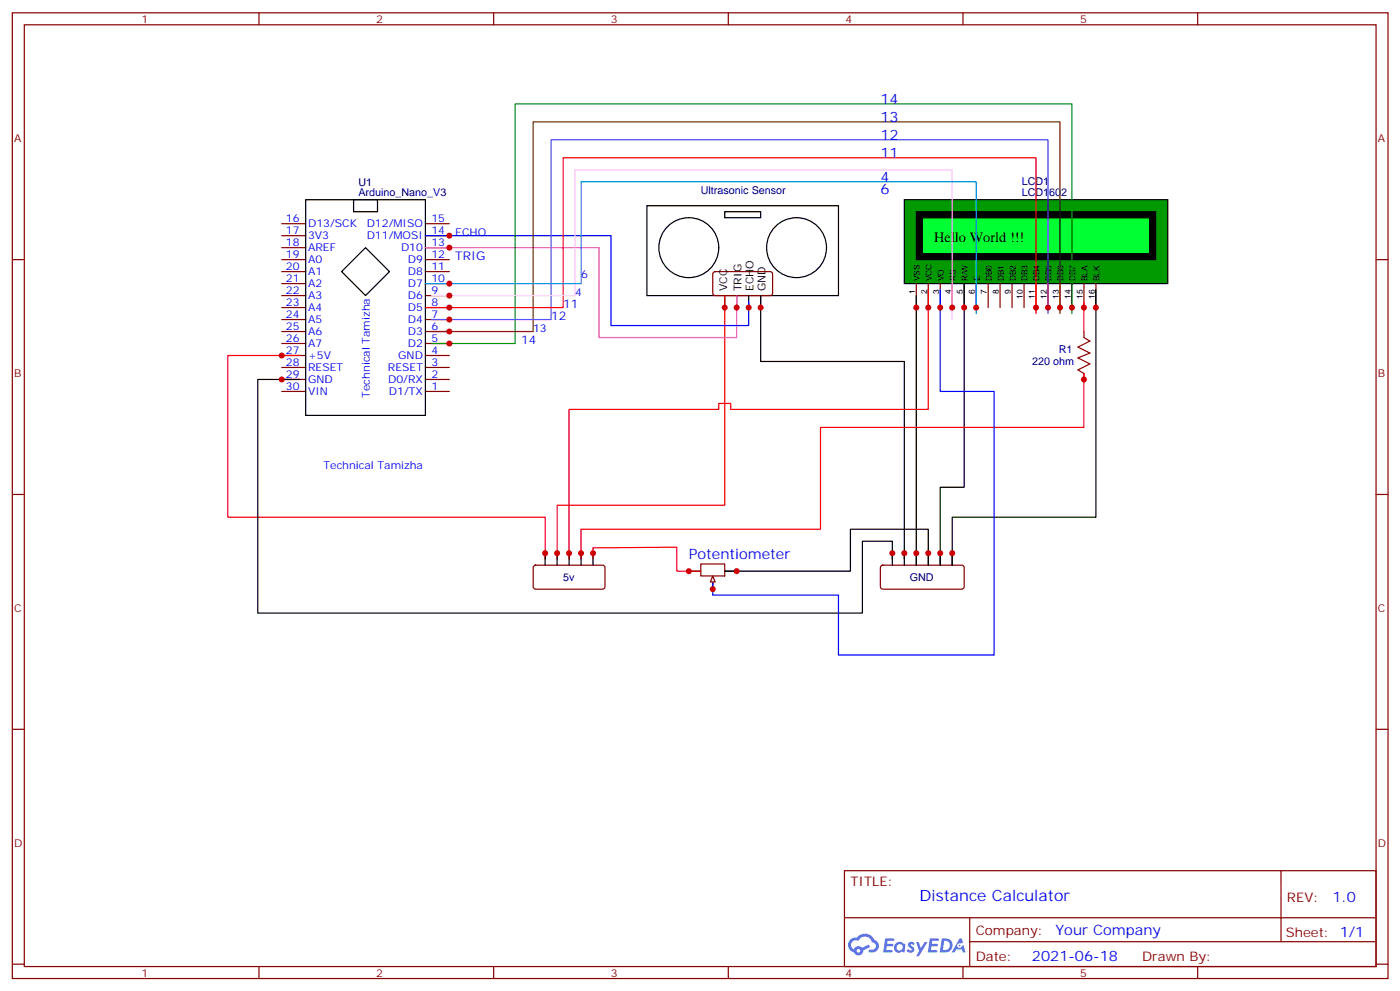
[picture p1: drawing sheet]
<svg xmlns="http://www.w3.org/2000/svg" width="413mm" height="292mm" viewBox="0 0 413 292" stroke-linecap="round" stroke-linejoin="round" font-family="sans-serif">
<g fill="none" stroke="#870000" stroke-width=".35">
<path d="M3.6 3.8h405.4v284.3h-405.4zM7.2 7.3h398.2v277.3h-398.2zM76.3 3.8v3.5M145.5 3.8v3.5M214.6 3.8v3.5M283.7 3.8v3.5M352.9 3.8v3.5M3.6 76.4h3.6M405.4 76.4h3.6M3.6 145.6h3.6M405.4 145.6h3.6M3.6 214.7h3.6"/>
<path d="M405.4 214.7h3.6M248.8 256.4h156.6v28.2h-156.6zM377.4 256.4v20.9M248.8 270.2h156.5M285.7 277.3h119.6M285.7 270.2v14.1M3.6 283.9h3.6M76.3 284.6v3.5M145.5 284.6v3.5M214.6 284.6v3.5M283.7 284.6v3.5M352.9 284.6v3.5"/>
<path d="M405.4 283.9h3.6"/>
</g>
<g fill="#5487ff">
<path d="M267.8 277.5a1.22 1.22 0 0 1 1.7 .3l-.4 .6a.47 .47 0 0 0-.3-.4 .47 .47 0 0 0-.5 .2l.2 .2a1.14 1.14 0 0 1 .7 1.7 1.14 1.14 0 0 1-1.9 0l-.2-.2 .5-.5 .7 .4a.29 .29 0 0 0 .4-.2 .29 .29 0 0 0-.3-.4 1.04 1.04 0 0 1-.6-1.7z"/>
<path d="M260.8 276.3h2.4l.3 .2-.1 .5h-1.9l-.1 .9h1.5l.4 .4-.4 .3h-1.6l-.2 1.1 1.8 .1 .1 .3-.1 .3h-2.7z"/>
<path d="M274 276.3h2.3l.3 .2-.1 .5h-1.8l-.1 .9h1.5l.3 .4-.4 .3h-1.6l-.1 1.1 1.7 .1 .2 .3-.2 .3h-2.6z"/>
<path d="M282.7 276.3h.7l.3 1.2-.6 .4a.69 .69 0 0 0-1 .2 .69 .69 0 0 0 .5 1 .69 .69 0 0 0 .8-.6l.5-.3 .6 2.2h-.8l-.2-.8h-1.8l-.5 .8h-.8z"/>
<path d="M269.9 277.4h.8l.6 1.8 1.1-1.8h.9l-2.6 4.2h-.8l.9-1.6z"/>
<path d="M277.5 276.3l-.6 4.1h1.3a2.11 2.11 0 0 0 2.5-2.1 2.11 2.11 0 0 0-2.5-2zM278.2 277a1.39 1.39 0 0 1 1.7 1.4 1.39 1.39 0 0 1-1.8 1.3h-.3z"/>
<path d="M263.8 277.9a1.54 1.54 0 0 0-.1 2.2 1.54 1.54 0 0 0 2.2 .1l.6 .2 .3-2.3-.2-.2h-.4a1.49 1.49 0 0 0-2.4 0zM264.1 278.9a.94 .94 0 0 1 1.8 0 .94 .94 0 0 1-1.8 0z"/>
<path d="M250.5 276.7a2.18 2.18 0 0 0 1.1 3.7 1.44 1.44 0 0 0 1.6 .9 1.44 1.44 0 0 0 1.2-1.5l2-1-.5-.7-1.9 .9a1.47 1.47 0 0 0-2.4 .5 1.39 1.39 0 0 1-.7-2 1.39 1.39 0 0 1 2-.4 2.12 2.12 0 0 1 2.2-1.3 2.12 2.12 0 0 1 1.9 1.7 1.14 1.14 0 0 1 1.1 1.4 1.14 1.14 0 0 1-1.7 .7 .43 .43 0 0 0-.5 .4 .43 .43 0 0 0 .4 .5 1.98 1.98 0 0 0 2.5-1.3 1.98 1.98 0 0 0-1.2-2.5 3.1 3.1 0 0 0-5.3-.7l-.9 .1zM252.4 280a.55 .55 0 0 1 1.1 0 .55 .55 0 0 1-1.1 0z"/>
<circle cx="282.7" cy="278.4" r=".26"/>
</g>
<g fill="none" stroke="#870000" stroke-width=".35">
<path d="M83 80h7.1M83 76.4h7.1M83 72.9h7.1M83 69.4h7.1M83 65.9h7.1M125.3 80h7.1M125.3 76.4h7.1M125.3 72.9h7.1M125.3 69.4h7.1M125.3 65.9h7.1M83 97.6h7.1M83 94.1h7.1"/>
<path d="M83 90.6h7.1M83 87h7.1M83 83.5h7.1M125.3 97.6h7.1M125.3 94.1h7.1M125.3 90.6h7.1M125.3 87h7.1M125.3 83.5h7.1M210.2 80.2l.5-.2h16.5l.4 .7v5.9l-.7 .4h-16.5l-.4-.7v-5.6zM83 115.3h7.1M83 111.7h7.1M83 108.2h7.1"/>
<path d="M83 104.7h7.1M83 101.1h7.1M125.3 115.3h7.1M125.3 111.7h7.1M125.3 108.2h7.1M125.3 104.7h7.1M125.3 101.1h7.1M259.6 166.6l.5-.2 23.6 .1 .4 .6-.1 5.9-.6 .5-23.6-.1-.4-.6v-5.7z"/>
</g>
<g fill="none" stroke="#000" stroke-width=".35">
<path d="M90.1 58.8h35.2v63.5h-35.2zM104.2 58.8h7v3.5h-7zM100.6 80l7.1-7.1 7.1 7.1-7.1 7zM190.6 60.6h56.5v26.4h-56.5zM213.5 62.3h10.6v1.8h-10.6zM213.5 87v3.6M217.1 87v3.6M220.6 87v3.6M224.1 90.6v-3.6v19.4h42.4v58.2M88.3 111.7h-12.3v68.8h178.1v-21.2h8.8v5.3M262.9 162.9v3.5M266.5 162.9v3.5"/>
<path d="M270 162.9v3.5M273.5 162.9v3.5M277 162.9v3.5M280.6 162.9v3.5"/>
<circle cx="203" cy="72.9" r="8.8"/>
<circle cx="234.7" cy="72.9" r="8.8"/>
</g>
<path d="M213.5 87v61.8h-49.4v15.8M88.3 104.7h-21.2v47.6h93.5v12.3" fill="none" stroke="#f00" stroke-width=".35"/>
<path d="M266.5 58.8h77.6v24.7h-77.6z" fill="#090" stroke="#000" stroke-width=".35"/>
<g fill="none" stroke="#870000" stroke-width=".35">
<path d="M270 83.5v7.1M273.5 83.5v7.1M277 83.5v7.1M280.6 83.5v7.1M284.1 83.5v7.1M287.6 83.5v7.1M291.1 83.5v7.1M294.7 83.5v7.1M298.2 83.5v7.1M301.7 83.5v7.1M305.3 83.5v7.1M308.8 83.5v7.1"/>
<path d="M312.3 83.5v7.1M315.8 83.5v7.1M319.4 83.5v7.1M322.9 83.5v7.1"/>
</g>
<path d="M270 62.3h70.5v14.1h-70.5z" fill="#000" stroke="#000" stroke-width=".35"/>
<path d="M271.7 64.1h67.1v10.6h-67.1z" fill="none" stroke="#000" stroke-width=".35"/>
<path d="M271.7 64.1h67.1v10.6h-67.1z" fill="#0f3" stroke="#000" stroke-width=".35"/>
<path d="M270 87v79.4M284.1 83.5v60h-7.1v22.9M322.9 85.3v67h-42.3v14.1M203 168.2h3.5M210 169.9v3.6M213.5 168.2h3.6" fill="none" stroke="#000" stroke-width=".35"/>
<path d="M125.3 72.9h51.2v26.5h40.6v-12.4" fill="none" stroke="#f0f" stroke-width=".35"/>
<path d="M125.3 69.4h54.7v26.4h40.6v-7" fill="none" stroke="#00f" stroke-width=".35"/>
<path d="M125.3 90.6h40.6v-44.1h139.4v45.8M273.5 85.3v35.2h-58.2v-1.7h-3.5v1.7h-44.1v44.1M319.4 88.8v8.8M319.4 110v15.8h-77.6v30h-70.6v8.8" fill="none" stroke="#f00" stroke-width=".35"/>
<path d="M319.4 99.4l1.7 1-3.5 1.8 3.5 1.8-3.5 1.4 3.5 1.7-3.5 1.8 1.8 1.1" fill="none" stroke="#a10000" stroke-width=".35"/>
<path d="M319.4 97.6v1.8M319.4 110v1.7M206.5 166.1h7v3.5h-7zM210 170.3v1.7" fill="none" stroke="#870000" stroke-width=".35"/>
<path d="M315.8 92.3v-61.7h-164v70.5h-24.7" fill="none" stroke="#008700" stroke-width=".35"/>
<path d="M312.3 92.3v-56.4h-155.2v61.7h-30" fill="none" stroke="#630" stroke-width=".35"/>
<path d="M308.8 92.3v-51.1h-146.4v52.9h-35.3" fill="none" stroke="#90f" stroke-width=".35"/>
<path d="M210 169.6l.7 1.7h-1.4z" fill="#f0f0f0" stroke="#870000" stroke-width=".35"/>
<path d="M160.6 162.9v3.5M164.1 162.9v3.5M167.7 162.9v3.5M171.2 162.9v3.5M174.7 162.9v3.5M273.5 166.4v-10.6h-22.9v12.4h-37.1" fill="none" stroke="#000" stroke-width=".35"/>
<path d="M174.7 164.6v-3.3l24.7-.2v7.1h7.1" fill="none" stroke="#f00" stroke-width=".35"/>
<path d="M157.3 166.6l.5-.2 20 .1 .5 .6-.1 5.9-.6 .5-20.1-.1-.4-.6v-5.7z" fill="none" stroke="#870000" stroke-width=".35"/>
<path d="M277 85.3v30h15.9v77.6h-45.8v-17.7h-37.1v-3.5" fill="none" stroke="#00f" stroke-width=".35"/>
<path d="M127.1 87h42.3v-37h111.2v44.1" fill="none" stroke="#f9f" stroke-width=".35"/>
<path d="M125.3 83.5h45.9v-30h116.4v38.8" fill="none" stroke="#09f" stroke-width=".35"/>
<g fill="#c00">
<circle cx="83" cy="104.7" r=".88"/>
<circle cx="213.5" cy="90.6" r=".88"/>
<circle cx="224.1" cy="90.6" r=".88"/>
<circle cx="266.5" cy="162.9" r=".88"/>
<circle cx="262.9" cy="162.9" r=".88"/>
<circle cx="83" cy="111.7" r=".88"/>
<circle cx="270" cy="162.9" r=".88"/>
<circle cx="270" cy="90.6" r=".88"/>
<circle cx="280.6" cy="162.9" r=".88"/>
<circle cx="322.9" cy="90.6" r=".88"/>
<circle cx="277" cy="162.9" r=".88"/>
<circle cx="284.1" cy="90.6" r=".88"/>
<circle cx="217.1" cy="90.6" r=".88"/>
<circle cx="220.6" cy="90.6" r=".88"/>
<circle cx="132.4" cy="72.9" r=".88"/>
<circle cx="273.5" cy="90.6" r=".88"/>
<circle cx="319.4" cy="111.7" r=".88"/>
<circle cx="319.4" cy="90.6" r=".88"/>
<circle cx="132.4" cy="101.1" r=".88"/>
<circle cx="315.8" cy="90.6" r=".88"/>
<circle cx="132.4" cy="97.6" r=".88"/>
<circle cx="312.3" cy="90.6" r=".88"/>
<circle cx="132.4" cy="94.1" r=".88"/>
<circle cx="308.8" cy="90.6" r=".88"/>
<circle cx="132.4" cy="90.6" r=".88"/>
<circle cx="305.3" cy="90.6" r=".88"/>
<circle cx="132.4" cy="69.4" r=".88"/>
<circle cx="273.5" cy="162.9" r=".88"/>
<circle cx="217.1" cy="168.2" r=".88"/>
<circle cx="203" cy="168.2" r=".88"/>
<circle cx="277" cy="90.6" r=".88"/>
<circle cx="210" cy="173.5" r=".88"/>
<circle cx="160.6" cy="162.9" r=".88"/>
<circle cx="164.1" cy="162.9" r=".88"/>
<circle cx="167.7" cy="162.9" r=".88"/>
<circle cx="171.2" cy="162.9" r=".88"/>
<circle cx="174.7" cy="162.9" r=".88"/>
<circle cx="132.4" cy="87" r=".88"/>
<circle cx="280.6" cy="90.6" r=".88"/>
<circle cx="132.4" cy="83.5" r=".88"/>
<circle cx="287.6" cy="90.6" r=".88"/>
</g>
<text font-size="4.6" fill="#00f" x="270.9" y="265.4">Distance Calculator</text>
<g font-size="4.2" fill="#00f">
<text x="259.4" y="35.9">13</text>
<text x="259.4" y="30.6">14</text>
<text x="259.4" y="41.2">12</text>
<text x="259.4" y="46.5">11</text>
<text x="259.4" y="53.5">4</text>
<text x="259.4" y="57">6</text>
<text x="203" y="164.6">Potentiometer</text>
<text x="392.6" y="265.6">1.0</text>
<text x="311" y="275.2">Your Company</text>
<text x="304.1" y="283">2021-06-18</text>
</g>
<text font-size="4.2" x="275.3" y="71.2">Hello World !!!</text>
<g font-size="3.9" fill="#800">
<text x="250.6" y="260.9">TITLE:</text>
<text x="379.2" y="265.6">REV:</text>
<text x="287.5" y="275.1">Company:</text>
<text x="378.9" y="275.8">Sheet: 1/1</text>
<text x="287.5" y="282.8">Date:</text>
<text x="336.5" y="282.9">Drawn By:</text>
</g>
<g font-size="3.5" fill="#00f">
<text x="134.2" y="76.4">TRIG</text>
<text x="162.4" y="94.1">12</text>
<text x="165.9" y="90.6">11</text>
<text x="153.6" y="101.1">14</text>
</g>
<g font-size="3.2" fill="#800">
<text x="41.7" y="6.8">1</text>
<text x="110.9" y="6.8">2</text>
<text x="180" y="6.8">3</text>
<text x="249.2" y="6.8">4</text>
<text x="318.3" y="6.8">5</text>
<text x="4.2" y="41.9">A</text>
<text x="406" y="41.9">A</text>
<text x="4.2" y="111">B</text>
<text x="406" y="111">B</text>
<text x="4.2" y="180.2">C</text>
<text x="406" y="180.2">C</text>
<text x="4.2" y="249.3">D</text>
<text x="406" y="249.3">D</text>
<text x="41.7" y="287.6">1</text>
<text x="110.9" y="287.6">2</text>
<text x="180" y="287.6">3</text>
<text x="249.2" y="287.6">4</text>
<text x="318.3" y="287.6">5</text>
</g>
<g font-size="3.2" fill="#000080">
<text x="105.6" y="57.7">Arduino_Nano_V3</text>
<text x="105.6" y="54.8">U1</text>
<text x="206.5" y="57">Ultrasonic Sensor</text>
<text x="301.1" y="57.7">LCD1602</text>
<text x="301.1" y="54.5">LCD1</text>
<text x="304.1" y="107.6">220 ohm</text>
<text x="312" y="104">R1</text>
<text x="165.9" y="171.1">5v</text>
<text x="268" y="171">GND</text>
</g>
<g font-size="3.2" fill="#00f">
<text x="84.3" y="65.5">16</text>
<text x="127.1" y="65.5">15</text>
<text x="84.3" y="69">17</text>
<text x="90.8" y="70.4">3V3</text>
<text x="90.8" y="66.9">D13/SCK</text>
<text x="108" y="70.4">D11/MOSI</text>
<text x="108" y="66.9">D12/MISO</text>
<text x="127.1" y="69">14</text>
<text x="134.2" y="69.4">ECHO</text>
<text x="84.3" y="76.1">19</text>
<text x="84.3" y="72.6">18</text>
<text x="90.8" y="77.5">A0</text>
<text x="90.8" y="74">AREF</text>
<text x="118.2" y="74">D10</text>
<text x="120.2" y="77.5">D9</text>
<text x="127.1" y="76.1">12</text>
<text x="127.1" y="72.6">13</text>
<text x="84.3" y="83.1">21</text>
<text x="84.3" y="79.6">20</text>
<text x="90.8" y="81">A1</text>
<text x="120.2" y="81">D8</text>
<text x="127.1" y="83.1">10</text>
<text x="127.1" y="79.6">11</text>
<text x="171.2" y="81.7">6</text>
<text x="84.3" y="86.7">22</text>
<text x="90.8" y="88.1">A3</text>
<text x="90.8" y="84.6">A2</text>
<text x="120.2" y="88.1">D6</text>
<text x="120.2" y="84.6">D7</text>
<text x="127.1" y="86.7">9</text>
<text x="169.4" y="87">4</text>
<text x="84.3" y="93.7">24</text>
<text x="84.3" y="90.2">23</text>
<text x="90.8" y="95.1">A5</text>
<text x="90.8" y="91.6">A4</text>
<text x="120.2" y="95.1">D4</text>
<text x="120.2" y="91.6">D5</text>
<text x="127.1" y="93.7">7</text>
<text x="127.1" y="90.2">8</text>
<text x="84.3" y="100.8">26</text>
<text x="84.3" y="97.3">25</text>
<text x="90.8" y="98.7">A6</text>
<text x="120.2" y="98.7">D3</text>
<text x="127.1" y="100.8">5</text>
<text x="127.1" y="97.3">6</text>
<text x="157.1" y="97.6">13</text>
<text x="84.3" y="107.8">28</text>
<text x="84.3" y="104.3">27</text>
<text x="90.8" y="105.7">+5V</text>
<text x="90.8" y="102.2">A7</text>
<text x="117.4" y="105.7">GND</text>
<text x="120.2" y="102.2">D2</text>
<text x="127.1" y="107.8">3</text>
<text x="127.1" y="104.3">4</text>
<text x="84.3" y="111.4">29</text>
<text x="90.8" y="112.8">GND</text>
<text x="90.8" y="109.3">RESET</text>
<text x="114.3" y="109.3">RESET</text>
<text x="114.4" y="112.8">D0/RX</text>
<text x="127.1" y="111.4">2</text>
<text x="84.3" y="114.9">30</text>
<text x="90.8" y="116.3">VIN</text>
<text x="108.9" y="117.1" transform="rotate(-90 108.9 117.1)">Technical Tamizha</text>
<text x="114.6" y="116.3">D1/TX</text>
<text x="127.1" y="114.9">1</text>
<text x="95.4" y="138.2">Technical Tamizha</text>
</g>
<g font-size="3.2">
<text x="214.2" y="85.7" transform="rotate(-90 214.2 85.7)">VCC</text>
<text x="218.5" y="85.7" transform="rotate(-90 218.5 85.7)">TRIG</text>
<text x="222" y="85.7" transform="rotate(-90 222 85.7)">ECHO</text>
<text x="225.5" y="85.7" transform="rotate(-90 225.5 85.7)">GND</text>
</g>
<g font-size="2.5">
<text x="271" y="82.8" transform="rotate(-90 271 82.8)">VSS</text>
<text x="274.6" y="82.8" transform="rotate(-90 274.6 82.8)">VCC</text>
<text x="278.1" y="82.8" transform="rotate(-90 278.1 82.8)">VO</text>
<text x="281.6" y="82.8" transform="rotate(-90 281.6 82.8)">RS</text>
<text x="285.2" y="82.8" transform="rotate(-90 285.2 82.8)">R/W</text>
<text x="288.7" y="82.8" transform="rotate(-90 288.7 82.8)">E</text>
<text x="292.2" y="82.8" transform="rotate(-90 292.2 82.8)">DB0</text>
<text x="295.7" y="82.8" transform="rotate(-90 295.7 82.8)">DB1</text>
<text x="299.3" y="82.8" transform="rotate(-90 299.3 82.8)">DB2</text>
<text x="302.8" y="82.8" transform="rotate(-90 302.8 82.8)">DB3</text>
<text x="306.3" y="82.8" transform="rotate(-90 306.3 82.8)">DB4</text>
<text x="309.8" y="82.8" transform="rotate(-90 309.8 82.8)">DB5</text>
<text x="313.4" y="82.8" transform="rotate(-90 313.4 82.8)">DB6</text>
<text x="316.9" y="82.8" transform="rotate(-90 316.9 82.8)">DB7</text>
<text x="320.4" y="82.8" transform="rotate(-90 320.4 82.8)">BLA</text>
<text x="324" y="82.8" transform="rotate(-90 324 82.8)">BLK</text>
<text x="269.6" y="86.6" transform="rotate(-90 269.6 86.6)">1</text>
<text x="273.2" y="86.6" transform="rotate(-90 273.2 86.6)">2</text>
<text x="276.7" y="86.6" transform="rotate(-90 276.7 86.6)">3</text>
<text x="280.2" y="86.6" transform="rotate(-90 280.2 86.6)">4</text>
<text x="283.7" y="86.6" transform="rotate(-90 283.7 86.6)">5</text>
<text x="287.3" y="86.6" transform="rotate(-90 287.3 86.6)">6</text>
<text x="290.8" y="86.6" transform="rotate(-90 290.8 86.6)">7</text>
<text x="294.3" y="86.6" transform="rotate(-90 294.3 86.6)">8</text>
<text x="297.9" y="86.6" transform="rotate(-90 297.9 86.6)">9</text>
<text x="301.4" y="88" transform="rotate(-90 301.4 88)">10</text>
<text x="304.9" y="88" transform="rotate(-90 304.9 88)">11</text>
<text x="308.4" y="88" transform="rotate(-90 308.4 88)">12</text>
<text x="312" y="88" transform="rotate(-90 312 88)">13</text>
<text x="315.5" y="88" transform="rotate(-90 315.5 88)">14</text>
<text x="319" y="88" transform="rotate(-90 319 88)">15</text>
<text x="322.5" y="88" transform="rotate(-90 322.5 88)">16</text>
</g>
</svg>
